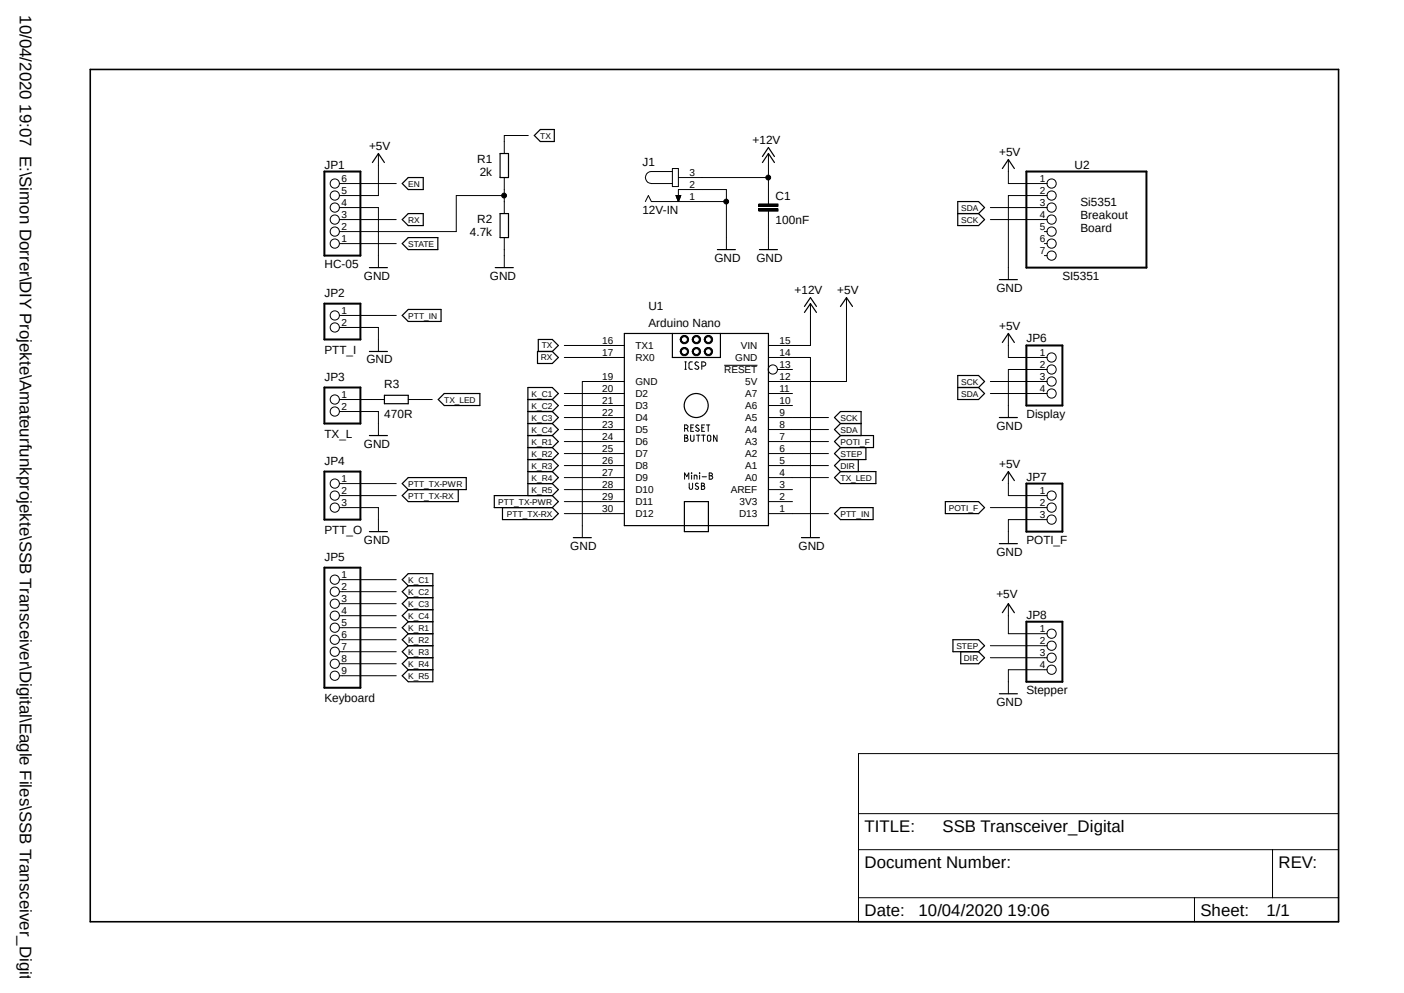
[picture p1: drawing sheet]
<svg xmlns="http://www.w3.org/2000/svg" width="297mm" height="210mm" viewBox="0 0 297 210" stroke-linecap="round" stroke-linejoin="round" font-family="sans-serif">
<path d="M18.5 14.4l265 181.1M283.5 14.4l-265 181.1" fill="none" stroke="#fff" stroke-width=".21"/>
<g fill="none" stroke="#000" stroke-width=".21">
<path d="M71.8 38.8h12M80.1 32.5v8.9h-8.3M106.7 37.5v7.7M111.8 28.7h-5.1v3.8M142.2 36.3h-4.4a1.27 1.27 0 0 0-1.3 1.2 1.27 1.27 0 0 0 1.3 1.3h4.4M142.2 35.6h1.3v3.9h-1.3zM143.5 37.5h19.1M162.6 32.5v10.6M213.3 33.7v5.1h8.2M71.8 43.9h8.3v12.7M71.8 46.4h12M71.8 51.5h12"/>
<path d="M106.7 41.4h-10.2v7.6h-24.7M106.7 50.2v6.4M136.5 42.6l.7-1.2 .6 1.2h15.9M143 41.4h1l-.5 1.2zM143 41.4h1M143.1 41.5h.8M143.1 41.7h.8M143.1 41.6h.8M143.2 41.8h.6M143.2 41.9h.6M143.3 42h.5M143.3 42.1h.4"/>
<path d="M143.3 42.2h.4M143.4 42.3h.2M143.4 42.2h.3M143.4 42.4h.2M143.5 42.5h.1M143.5 42.6v-2.5h10.2v12.7M143.5 42.6h.1M160.5 44.2h4.1v.5h-4.1zM160.5 43.1h4.1v.5h-4.1zM162.6 44.7v8.1M209.5 43.9h12M209.5 46.4h12"/>
<path d="M220.9 49h.6M220.9 51.5h.6M220.9 54.1h.6M221.5 41.4h-8.2v17.7M71.8 66.7h12M71.8 69.3h8.3v5M119.4 73.1h12.7M119.4 75.6h12.7M144.2 73.7a.89 .89 0 0 1 1.4 .3 .89 .89 0 0 1-.6 1.2 .89 .89 0 0 1-1.1-.9h.2a.65 .65 0 0 1 1-.5 .65 .65 0 0 1 .1 1.1 .65 .65 0 0 1-1-.3l-.1-.3h-.2zM144.2 71.1a.89 .89 0 0 1 1.4 .3 .89 .89 0 0 1-.6 1.3 .89 .89 0 0 1-1.1-.9h.2a.65 .65 0 0 1 1-.5 .65 .65 0 0 1 .1 1 .65 .65 0 0 1-1-.2l-.1-.3h-.2zM144.9 78.1h.3M144.9 76.5h.3"/>
<path d="M145 76.5v1.6M146.5 76.5l-.6 .1-.1 .3v1l.7 .2M146.8 71.1a.89 .89 0 0 1 1.3 .3 .89 .89 0 0 1-.6 1.3 .89 .89 0 0 1-1.1-.9h.3a.64 .64 0 0 1 .9-.5 .64 .64 0 0 1 .1 1 .64 .64 0 0 1-1-.2v-.3h-.3zM146.8 73.7a.89 .89 0 0 1 1.3 .3 .89 .89 0 0 1-.6 1.2 .89 .89 0 0 1-1.1-.9h.3a.64 .64 0 0 1 .9-.5 .64 .64 0 0 1 .1 1.1 .64 .64 0 0 1-1-.3v-.3h-.3zM147.7 76.7l-.3-.2a.34 .34 0 0 0-.3 .5l.6 .5a.34 .34 0 0 1 .1 .4 .34 .34 0 0 1-.3 .2l-.5-.2M148.5 77.4h.4l.4-.2v-.4l-.4-.3h-.4v1.6M149.3 71.1a.89 .89 0 0 1 1.4 .3 .89 .89 0 0 1-.7 1.3 .89 .89 0 0 1-1-.9h.2a.64 .64 0 0 1 .9-.5 .64 .64 0 0 1 .2 1 .64 .64 0 0 1-1-.2l-.1-.3h-.2zM149.3 73.7a.89 .89 0 0 1 1.4 .3 .89 .89 0 0 1-.7 1.2 .89 .89 0 0 1-1-.9h.2a.64 .64 0 0 1 .9-.5 .64 .64 0 0 1 .2 1.1 .64 .64 0 0 1-1-.3l-.1-.3h-.2zM153.2 77.3h7M162.6 75.6h8.9v38.1M164.5 78.1h3.1M171.5 64.2v8.9h-8.9"/>
<path d="M179.1 62.9v17.8h-16.5M213.3 70.5v5.1h8.2M221.5 78.1h-8.2v10.2M71.8 84.5h9.5M71.8 87h8.3v5.1M86.4 84.5h5M119.4 83.2h12.7M119.4 85.8h12.7M119.4 88.3h12.7M119.4 90.8h12.7M119.4 93.4h12.7M119.4 95.9h12.7"/>
<path d="M119.4 98.5h12.7M132.1 80.7h-8.9v33M144.8 90.6h.4a.38 .38 0 0 0 .4-.3 .38 .38 0 0 0-.4-.4h-.4v1.3M144.8 92l.6 .1 .1 .1-.3 .4 .4 .4-.2 .3h-.6zM144.8 92.6h.4M145.3 90.6l.3 .6M146.1 92v1.2a.37 .37 0 0 0 .5 .1 .37 .37 0 0 0 .2-.3v-1M146.1 90.5h.5M146.7 89.9h-.6v1.3h.6M147.3 92h.8M147.7 92v1.3M147.8 90l-.3-.1-.3 .3 .7 .6v.3l-.3 .1-.4-.2"/>
<path d="M148.4 92h.8M148.5 90.5h.4M148.8 92v1.3M149.1 89.9h-.6v1.3h.6M149.4 89.9h.8M149.8 92.1h.4a1.02 1.02 0 0 1 .1 1.1 .37 .37 0 0 1-.4 .1 .37 .37 0 0 1-.3-.3v-.6zM149.8 89.9v1.3M151.7 92v1.3l-.7-1.3v1.3M162.6 83.2h5M162.6 85.8h5M162.6 88.3h12.7M162.6 90.8h12.7"/>
<path d="M162.6 93.4h12.7M162.6 95.9h12.7M162.6 98.5h12.7M209.5 80.7h12M209.5 83.2h12M213.3 99.7v5.1h8.2M71.8 102.3h12M71.8 104.8h12M71.8 107.4h8.3v5M119.4 101h12.7M119.4 103.5h12.7M119.4 106.1h12.7"/>
<path d="M119.4 108.6h12.7M144.8 101.3v-1.3l.5 .8 .4-.8v1.3M145.8 102.2v1.1a.37 .37 0 0 0 .5 .2 .37 .37 0 0 0 .2-.4v-.9M146.3 100v.1zM146.3 100.5v.8M146.9 101.3v-.8h.5v.8M147.7 102.3l-.5-.1-.1 .3 .1 .2 .5 .3v.3l-.2 .2-.4-.2M148 100v.1zM148 100.5v.8M148.4 102.2l.6 .2v.2l-.3 .2h.2a.37 .37 0 0 1 .2 .4 .37 .37 0 0 1-.4 .3h-.3zM148.4 102.8h.3M148.5 100.8h.9"/>
<path d="M150 100h.4l.3 .2-.1 .4h-.2l.4 .4-.2 .3h-.6zM150 100.6h.4M162.6 101h12.7M162.6 103.5h5M162.6 106.1h5M162.6 108.6h12.7M209.5 107.4h12M221.5 109.9h-8.2v5.1M71.8 122.6h12M71.8 125.1h12M71.8 127.7h12M71.8 130.2h12"/>
<path d="M71.8 132.8h12M71.8 135.3h12M71.8 137.8h12M209.5 136.6h12M209.5 139.1h12M213.3 127.7v6.3h8.2M71.8 140.4h12M71.8 142.9h12M181.6 159.4h101.6v35.5h-101.6zM221.5 141.6h-8.2v5.1M181.6 179.7h101.6M181.6 172.1h101.6"/>
<path d="M269.2 179.7v10.2M181.6 189.9h101.6M252.7 189.9v5"/>
<circle cx="70.8" cy="38.8" r=".98"/>
<circle cx="162.5" cy="37.5" r=".51"/>
<circle cx="222.5" cy="38.8" r=".98"/>
<circle cx="70.8" cy="46.4" r=".98"/>
<circle cx="70.8" cy="43.9" r=".98"/>
<circle cx="70.8" cy="51.5" r=".98"/>
<circle cx="70.8" cy="49" r=".98"/>
<circle cx="70.8" cy="41.4" r=".98"/>
<circle cx="106.6" cy="41.4" r=".51"/>
<circle cx="153.6" cy="42.6" r=".51"/>
<circle cx="222.5" cy="49" r=".98"/>
<circle cx="222.5" cy="51.5" r=".98"/>
<circle cx="222.5" cy="54.1" r=".98"/>
<circle cx="222.5" cy="41.4" r=".98"/>
<circle cx="222.5" cy="43.9" r=".98"/>
<circle cx="222.5" cy="46.4" r=".98"/>
<circle cx="70.8" cy="66.7" r=".98"/>
<circle cx="70.8" cy="69.3" r=".98"/>
<circle cx="163.5" cy="78.1" r=".98"/>
<circle cx="222.5" cy="75.6" r=".98"/>
<circle cx="222.5" cy="78.1" r=".98"/>
<circle cx="70.8" cy="87" r=".98"/>
<circle cx="70.8" cy="84.5" r=".98"/>
<circle cx="222.5" cy="80.7" r=".98"/>
<circle cx="222.5" cy="83.2" r=".98"/>
<circle cx="70.8" cy="102.3" r=".98"/>
<circle cx="70.8" cy="104.8" r=".98"/>
<circle cx="70.8" cy="107.4" r=".98"/>
<circle cx="222.5" cy="104.8" r=".98"/>
<circle cx="222.5" cy="107.4" r=".98"/>
<circle cx="222.5" cy="109.9" r=".98"/>
<circle cx="70.8" cy="135.3" r=".98"/>
<circle cx="70.8" cy="127.7" r=".98"/>
<circle cx="70.8" cy="122.6" r=".98"/>
<circle cx="70.8" cy="130.2" r=".98"/>
<circle cx="70.8" cy="132.8" r=".98"/>
<circle cx="70.8" cy="137.8" r=".98"/>
<circle cx="70.8" cy="125.1" r=".98"/>
<circle cx="222.5" cy="134" r=".98"/>
<circle cx="222.5" cy="136.6" r=".98"/>
<circle cx="222.5" cy="139.1" r=".98"/>
<circle cx="70.8" cy="140.4" r=".98"/>
<circle cx="70.8" cy="142.9" r=".98"/>
<circle cx="222.5" cy="141.6" r=".98"/>
</g>
<g fill="none" stroke="#000" stroke-width=".25">
<path d="M78.8 34.4l1.3-1.9 1.2 1.9M85.1 38.8l1.3-1.3h3.1v2.6h-3.1zM105.8 32.5h1.8v5h-1.8zM114.3 27.4h3v2.5h-3l-1.3-1.2zM161.3 34.4l1.3-1.9 1.2 1.9M161.3 33.1l1.3-1.9 1.2 1.9M212 35.6l1.3-1.9 1.3 1.9M78.1 56.6h3.9M85.1 46.4l1.3-1.2h3.1v2.5h-3.1zM85.1 51.5l1.3-1.3h6.2v2.6h-6.2zM104.8 56.6h3.8M105.8 45.2h1.8v5h-1.8z"/>
<path d="M151.8 52.8h3.8M160.7 52.8h3.8M202.6 42.6h4.4l1.3 1.3-1.3 1.3 1.3 1.2-1.3 1.3h-4.4zM202.6 45.2h4.4M211.4 59.1h3.8M78.1 74.3h3.9M85.1 66.7l1.3-1.3h6.9v2.6h-6.9zM113.7 74.3h3.1l1.3 1.3-1.3 1.3h-3.1zM113.9 74.3v-2.5h2.9l1.3 1.3-1.3 1.2M132.1 70.5h30.5v40.7h-30.5zM142.2 70.5v5.1h10.2v-5.1M170.2 66.1l1.3-1.9 1.2 1.9"/>
<path d="M170.2 64.8l1.3-1.9 1.2 1.9M177.8 64.8l1.3-1.9 1.2 1.9M202.6 79.4h4.4l1.3 1.3-1.3 1.3 1.3 1.2-1.3 1.3h-4.4zM212 72.4l1.3-1.9 1.3 1.9M78.1 92.1h3.9M81.3 83.6h5.1v1.8h-5.1zM92.7 84.5l1.3-1.3h7.5v2.6h-7.5zM111.7 97.2h5.1M111.7 94.7h5.1M111.7 99.7h5.1M111.7 84.5h5.1M111.7 87h5.1"/>
<path d="M111.7 89.6h5.1M111.7 92.1h5.1M116.8 94.7l1.3 1.2-1.3 1.3M116.8 84.5l1.3-1.3-1.3-1.2h-5.1v22.8M116.8 97.2l1.3 1.3-1.3 1.2M116.8 99.7l1.3 1.3-1.3 1.3M116.8 84.5l1.3 1.3-1.3 1.2M116.8 87l1.3 1.3-1.3 1.3M116.8 89.6l1.3 1.2-1.3 1.3M116.8 92.1l1.3 1.3-1.3 1.3M177.8 92.1h7v2.6h-7M177.8 99.7h7.5v2.6h-7.5l-1.3-1.3z"/>
<path d="M177.8 89.6l-1.3-1.3 1.3-1.3h4.4v5.1M177.8 89.6h4.4M177.8 89.6l-1.3 1.2 1.3 1.3M177.8 92.1l-1.3 1.3 1.3 1.3M177.8 97.2l-1.3 1.3 1.3 1.2M177.8 94.7l-1.3 1.2 1.3 1.3M181.6 97.2v2.5M183.2 94.7v2.5h-5.4M202.6 82h4.4M211.4 88.3h3.8M78.1 112.4h3.9M85.1 102.3l1.3-1.3h12.2v2.5h-12.2z"/>
<path d="M86.4 103.5l-1.3 1.3 1.3 1.3h10.5v-2.6M106.3 107.4v2.5h10.5l1.3-1.3-1.3-1.2M111.7 102.3h5.1M116.8 104.8h-12.2v2.6h12.2M116.8 102.3l1.3 1.2-1.3 1.3M116.8 104.8l1.3 1.3-1.3 1.3M121.3 113.7h3.8M144.8 106.1h5.1v6.3h-5.1zM169.5 113.7h3.9M176.5 108.6l1.3-1.2h6.9v2.5h-6.9zM200 106.1h7l1.3 1.3-1.3 1.2h-7zM211.4 115h3.8"/>
<path d="M212 101.6l1.3-1.9 1.3 1.9M86.4 134l-1.3 1.3 1.3 1.3M86.4 134h5.2M86.4 136.6h5.2M86.4 123.9l-1.3-1.3 1.3-1.3h5.2v22.9h-5.2l-1.3-1.3 1.3-1.3M86.4 136.6l-1.3 1.2 1.3 1.3M86.4 139.1h5.2M86.4 139.1l-1.3 1.3 1.3 1.2M86.4 123.9h5.2M86.4 123.9l-1.3 1.2 1.3 1.3M86.4 126.4h5.2M86.4 126.4l-1.3 1.3 1.3 1.2"/>
<path d="M86.4 128.9h5.2M86.4 128.9l-1.3 1.3 1.3 1.3M86.4 131.5h5.2M86.4 131.5l-1.3 1.3 1.3 1.2M201.6 135.3h5.4l1.3 1.3-1.3 1.2h-5.4zM203.2 137.8v2.6h3.8l1.3-1.3-1.3-1.3M212 129.6l1.3-1.9 1.3 1.9M86.4 141.6h5.2M211.4 146.7h3.8"/>
<circle cx="147.3" cy="85.8" r="2.54"/>
</g>
<g fill="#000">
<path d="M160.5 44.2h4.1v.5h-4.1z" fill-rule="evenodd"/>
<path d="M160.5 43.1h4.1v.5h-4.1z" fill-rule="evenodd"/>
<path d="M144.2 73.7a.89 .89 0 0 1 1.4 .3 .89 .89 0 0 1-.6 1.2 .89 .89 0 0 1-1.1-.9h.2a.65 .65 0 0 1 1-.5 .65 .65 0 0 1 .1 1.1 .65 .65 0 0 1-1-.3l-.1-.3h-.2z" fill-rule="evenodd"/>
<path d="M144.2 71.1a.89 .89 0 0 1 1.4 .3 .89 .89 0 0 1-.6 1.3 .89 .89 0 0 1-1.1-.9h.2a.65 .65 0 0 1 1-.5 .65 .65 0 0 1 .1 1 .65 .65 0 0 1-1-.2l-.1-.3h-.2z" fill-rule="evenodd"/>
<path d="M146.8 71.1a.89 .89 0 0 1 1.3 .3 .89 .89 0 0 1-.6 1.3 .89 .89 0 0 1-1.1-.9h.3a.64 .64 0 0 1 .9-.5 .64 .64 0 0 1 .1 1 .64 .64 0 0 1-1-.2v-.3h-.3z" fill-rule="evenodd"/>
<path d="M146.8 73.7a.89 .89 0 0 1 1.3 .3 .89 .89 0 0 1-.6 1.2 .89 .89 0 0 1-1.1-.9h.3a.64 .64 0 0 1 .9-.5 .64 .64 0 0 1 .1 1.1 .64 .64 0 0 1-1-.3v-.3h-.3z" fill-rule="evenodd"/>
<path d="M149.3 71.1a.89 .89 0 0 1 1.4 .3 .89 .89 0 0 1-.7 1.3 .89 .89 0 0 1-1-.9h.2a.64 .64 0 0 1 .9-.5 .64 .64 0 0 1 .2 1 .64 .64 0 0 1-1-.2l-.1-.3h-.2z" fill-rule="evenodd"/>
<path d="M149.3 73.7a.89 .89 0 0 1 1.4 .3 .89 .89 0 0 1-.7 1.2 .89 .89 0 0 1-1-.9h.2a.64 .64 0 0 1 .9-.5 .64 .64 0 0 1 .2 1.1 .64 .64 0 0 1-1-.3l-.1-.3h-.2z" fill-rule="evenodd"/>
<circle cx="162.5" cy="37.5" r=".51"/>
<circle cx="106.6" cy="41.4" r=".51"/>
<circle cx="153.6" cy="42.6" r=".51"/>
</g>
<path d="M19.1 14.7h264.1v180.2h-264.1z" fill="none" stroke="#000" stroke-width=".34"/>
<path d="M68.6 36.3h7.6v17.8h-7.6zM217.1 36.3h25.4v20.3h-25.4zM68.6 64.2h7.6v7.6h-7.6zM217.1 73.1h7.6v12.7h-7.6zM68.6 82h7.6v7.6h-7.6zM68.6 99.7h7.6v10.2h-7.6zM217.1 102.3h7.6v10.1h-7.6zM68.6 120.1h7.6v25.4h-7.6zM217.1 131.5h7.6v12.7h-7.6z" fill="none" stroke="#000" stroke-width=".42"/>
<g font-size="3.6">
<text x="4.2" y="3.2" transform="rotate(90 4.2 3.2)">10/04/2020 19:07 E:\Simon Dorrer\DIY Projekte\Amateurfunkprojekte\SSB Transceiver\Digital\Eagle Files\SSB Transceiver_Digital.s</text>
<text x="182.9" y="175.9">TITLE:</text>
<text x="199.4" y="175.9">SSB Transceiver_Digital</text>
<text x="182.9" y="183.5">Document Number:</text>
<text x="270.5" y="183.5">REV:</text>
<text x="182.9" y="193.7">Date:</text>
<text x="194.3" y="193.7">10/04/2020 19:06</text>
<text x="253.9" y="193.7">Sheet:</text>
<text x="267.9" y="193.7">1/1</text>
</g>
<g font-size="2.5">
<text x="68.6" y="35.6">JP1</text>
<text x="78.1" y="31.7">+5V</text>
<text x="100.9" y="34.5">R1</text>
<text x="135.9" y="35">J1</text>
<text x="159.2" y="30.4">+12V</text>
<text x="211.4" y="33">+5V</text>
<text x="227.3" y="35.6">U2</text>
<text x="101.5" y="37.3">2k</text>
<text x="100.9" y="47.2">R2</text>
<text x="135.9" y="45.2">12V-IN</text>
<text x="164.1" y="47.3">100nF</text>
<text x="164.1" y="42.2">C1</text>
<text x="228.6" y="43.6">Si5351</text>
<text x="228.6" y="46.3">Breakout</text>
<text x="99.4" y="50">4.7k</text>
<text x="228.6" y="49">Board</text>
<text x="68.6" y="56.6">HC-05</text>
<text x="77" y="59.1">GND</text>
<text x="103.6" y="59.1">GND</text>
<text x="151.1" y="55.3">GND</text>
<text x="160" y="55.3">GND</text>
<text x="224.7" y="59.1">SI5351</text>
<text x="68.6" y="62.8">JP2</text>
<text x="137.2" y="65.5">U1</text>
<text x="168.1" y="62.2">+12V</text>
<text x="177.1" y="62.2">+5V</text>
<text x="210.8" y="61.7">GND</text>
<text x="137.2" y="69.3">Arduino Nano</text>
<text x="211.4" y="69.8">+5V</text>
<text x="68.6" y="74.8">PTT_I</text>
<text x="77.5" y="76.9">GND</text>
<text x="217.1" y="72.4">JP6</text>
<text x="68.6" y="80.6">JP3</text>
<text x="81.3" y="82">R3</text>
<text x="81.3" y="88.3">470R</text>
<text x="217.1" y="88.3">Display</text>
<text x="68.6" y="92.6">TX_L</text>
<text x="77" y="94.7">GND</text>
<text x="210.8" y="90.8">GND</text>
<text x="68.6" y="98.3">JP4</text>
<text x="211.4" y="99">+5V</text>
<text x="217.1" y="101.6">JP7</text>
<text x="68.6" y="112.9">PTT_O</text>
<text x="68.6" y="118.7">JP5</text>
<text x="77" y="115">GND</text>
<text x="120.7" y="116.2">GND</text>
<text x="168.9" y="116.2">GND</text>
<text x="210.8" y="117.5">GND</text>
<text x="217.1" y="115">POTI_F</text>
<text x="210.8" y="126.4">+5V</text>
<text x="217.1" y="130.9">JP8</text>
<text x="68.6" y="148.5">Keyboard</text>
<text x="210.8" y="149.3">GND</text>
<text x="217.1" y="146.7">Stepper</text>
</g>
<g font-size="2.1">
<text x="72.2" y="41">5</text>
<text x="72.2" y="38.4">6</text>
<text x="145.8" y="37.2">3</text>
<text x="145.8" y="39.7">2</text>
<text x="220" y="38.4">1</text>
<text x="220" y="41">2</text>
<text x="72.2" y="46.1">3</text>
<text x="72.2" y="43.5">4</text>
<text x="145.8" y="42.2">1</text>
<text x="220" y="43.5">3</text>
<text x="220" y="46.1">4</text>
<text x="72.2" y="51.1">1</text>
<text x="72.2" y="48.6">2</text>
<text x="220" y="48.6">5</text>
<text x="220" y="51.1">6</text>
<text x="220" y="53.7">7</text>
<text x="72.2" y="66.4">1</text>
<text x="72.2" y="68.9">2</text>
<text x="127.4" y="72.7">16</text>
<text x="127.4" y="75.3">17</text>
<text x="134.4" y="73.8">TX1</text>
<text x="134.4" y="76.4">RX0</text>
<text x="155.5" y="76.4">GND</text>
<text x="156.7" y="73.8">VIN</text>
<text x="164.9" y="77.8">13</text>
<text x="164.9" y="75.3">14</text>
<text x="164.9" y="72.7">15</text>
<text x="220" y="75.3">1</text>
<text x="220" y="77.8">2</text>
<text x="127.4" y="80.3">19</text>
<text x="127.4" y="82.9">20</text>
<text x="134.4" y="81.4">GND</text>
<text x="134.4" y="84">D2</text>
<text x="153.2" y="78.9">RESET</text>
<text x="157.6" y="84">A7</text>
<text x="157.6" y="81.4">5V</text>
<text x="164.9" y="82.9">11</text>
<text x="164.9" y="80.3">12</text>
<text x="220" y="80.3">3</text>
<text x="220" y="82.9">4</text>
<text x="72.2" y="84.2">1</text>
<text x="72.2" y="86.7">2</text>
<text x="127.4" y="85.4">21</text>
<text x="127.4" y="88">22</text>
<text x="134.4" y="86.5">D3</text>
<text x="134.4" y="89.1">D4</text>
<text x="157.6" y="89.1">A5</text>
<text x="157.6" y="86.5">A6</text>
<text x="164.9" y="88">9</text>
<text x="164.9" y="85.4">10</text>
<text x="127.4" y="90.5">23</text>
<text x="127.4" y="93">24</text>
<text x="127.4" y="95.6">25</text>
<text x="134.4" y="91.6">D5</text>
<text x="134.4" y="94.1">D6</text>
<text x="157.6" y="94.1">A3</text>
<text x="157.6" y="91.6">A4</text>
<text x="164.9" y="95.6">6</text>
<text x="164.9" y="93">7</text>
<text x="164.9" y="90.5">8</text>
<text x="72.2" y="101.9">1</text>
<text x="127.4" y="98.1">26</text>
<text x="127.4" y="100.7">27</text>
<text x="134.4" y="96.7">D7</text>
<text x="134.4" y="99.2">D8</text>
<text x="134.4" y="101.8">D9</text>
<text x="157.6" y="101.8">A0</text>
<text x="157.6" y="99.2">A1</text>
<text x="157.6" y="96.7">A2</text>
<text x="164.9" y="100.7">4</text>
<text x="164.9" y="98.1">5</text>
<text x="72.2" y="104.5">2</text>
<text x="72.2" y="107">3</text>
<text x="127.4" y="103.2">28</text>
<text x="127.4" y="105.7">29</text>
<text x="134.4" y="104.3">D10</text>
<text x="134.4" y="106.8">D11</text>
<text x="154.6" y="104.3">AREF</text>
<text x="156.5" y="106.8">3V3</text>
<text x="164.9" y="105.7">2</text>
<text x="164.9" y="103.2">3</text>
<text x="220" y="104.5">1</text>
<text x="220" y="107">2</text>
<text x="127.4" y="108.3">30</text>
<text x="134.4" y="109.4">D12</text>
<text x="156.3" y="109.4">D13</text>
<text x="164.9" y="108.3">1</text>
<text x="220" y="109.6">3</text>
<text x="72.2" y="122.2">1</text>
<text x="72.2" y="124.8">2</text>
<text x="72.2" y="127.3">3</text>
<text x="72.2" y="129.8">4</text>
<text x="72.2" y="132.4">5</text>
<text x="72.2" y="134.9">6</text>
<text x="72.2" y="137.5">7</text>
<text x="220" y="133.6">1</text>
<text x="220" y="136.2">2</text>
<text x="72.2" y="140">8</text>
<text x="72.2" y="142.5">9</text>
<text x="220" y="138.7">3</text>
<text x="220" y="141.3">4</text>
</g>
<g font-size="1.8">
<text x="114.3" y="29.3">TX</text>
<text x="86.4" y="39.5">EN</text>
<text x="86.4" y="47.1">RX</text>
<text x="203.3" y="44.5">SDA</text>
<text x="203.3" y="47.1">SCK</text>
<text x="86.4" y="52.2">STATE</text>
<text x="86.4" y="67.4">PTT_IN</text>
<text x="114.4" y="76.2">RX</text>
<text x="114.6" y="73.7">TX</text>
<text x="112.4" y="83.9">K_C1</text>
<text x="203.3" y="83.9">SDA</text>
<text x="203.3" y="81.3">SCK</text>
<text x="94" y="85.1">TX_LED</text>
<text x="112.4" y="86.4">K_C2</text>
<text x="112.4" y="88.9">K_C3</text>
<text x="177.8" y="88.9">SCK</text>
<text x="112.4" y="91.5">K_C4</text>
<text x="112.4" y="94">K_R1</text>
<text x="177.8" y="91.5">SDA</text>
<text x="177.8" y="94">POTI_F</text>
<text x="112.4" y="96.6">K_R2</text>
<text x="112.4" y="99.1">K_R3</text>
<text x="112.4" y="101.6">K_R4</text>
<text x="177.8" y="101.6">TX_LED</text>
<text x="177.8" y="99.1">DIR</text>
<text x="177.8" y="96.6">STEP</text>
<text x="86.4" y="102.9">PTT_TX-PWR</text>
<text x="86.4" y="105.5">PTT_TX-RX</text>
<text x="105.4" y="106.7">PTT_TX-PWR</text>
<text x="112.4" y="104.2">K_R5</text>
<text x="200.7" y="108">POTI_F</text>
<text x="107.2" y="109.3">PTT_TX-RX</text>
<text x="177.8" y="109.3">PTT_IN</text>
<text x="86.4" y="123.2">K_C1</text>
<text x="86.4" y="125.8">K_C2</text>
<text x="86.4" y="128.3">K_C3</text>
<text x="86.4" y="130.9">K_C4</text>
<text x="86.4" y="135.9">K_R2</text>
<text x="86.4" y="133.4">K_R1</text>
<text x="202.3" y="137.2">STEP</text>
<text x="86.4" y="138.5">K_R3</text>
<text x="86.4" y="141">K_R4</text>
<text x="86.4" y="143.6">K_R5</text>
<text x="203.9" y="139.7">DIR</text>
</g>
</svg>
